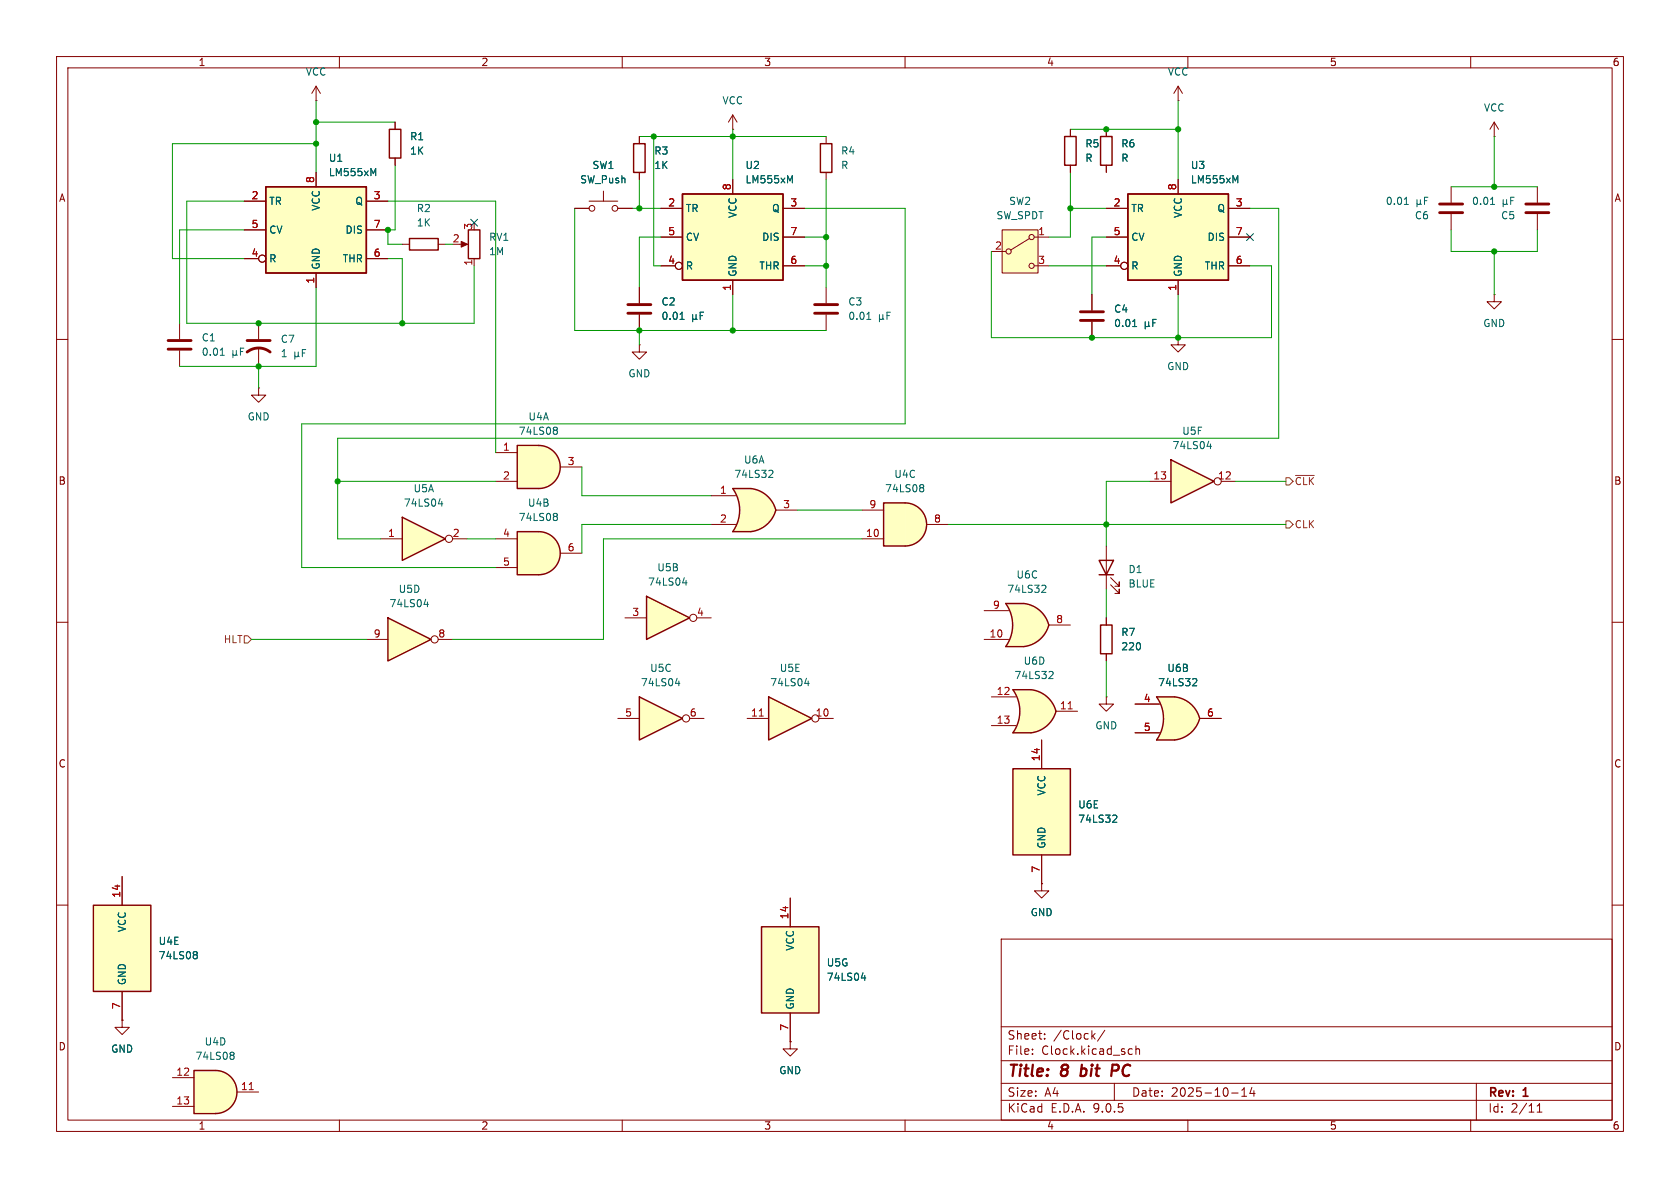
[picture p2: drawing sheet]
<svg xmlns="http://www.w3.org/2000/svg" width="297mm" height="210mm" viewBox="0 0 297 210" stroke-linecap="round" stroke-linejoin="round" font-family="sans-serif">
<g fill="none" stroke="#840000" stroke-width=".18">
<path d="M10 10h277v190h-277zM12 12h273v186h-273zM60 10v2M110 10v2M160 10v2M210 10v2M260 10v2M113 24.1v1.3M113 30.5v1.3M71.1 43.2h1.3M77.5 43.2h1.2M10 60h2"/>
<path d="M113 61v1.2h1.3l-1.3 1.3-1.2-1.3h1.2M113 61h.1M285 60h2M10 110h2M285 110h2M10 160h2M177 166h108v32h-108zM285 160h2M60 198v2M110 198v2M160 198v2M177 194.5h108"/>
<path d="M177 191.5h108M177 187.5h108M177 181.5h108M182.5 186.3v.1M182.5 185.5v.1M184.7 183.6v.1M184.7 182.8v.1M193.2 183.1l.4 .6M193.6 182.7l-.6 .6M195.3 182.1l-1.3 2M197 191.5v3M199.7 185.4l.5 .1"/>
<path d="M200.2 186.3l-.5 .1M200.8 185.5l.2-.1 .4 .1 .1 .9M200.8 184.9v1.5M210 198v2M217.7 193.2h1.2M219.5 193.8h.9M219.5 192.7l.5-.4v1.5M221.3 192.2l-.3 1.1h.9M221.7 192.8v1M260 198v2M261 191.5v6.5M271.7 196.6h.9"/>
<path d="M271.7 195.5l.5-.4v1.5"/>
</g>
<path d="M191 190.1l.2 .1M191.3 188.2l-.3 2M197.5 188.2h-.8l-.3 2M197.5 189.2l-.9 .1" fill="none" stroke="#840000" stroke-width=".4"/>
<path d="M112 25.4h2v5.1h-2zM72.4 42.2h5.1v2h-5.1z" fill="none" stroke="#840000" stroke-width=".25"/>
<path d="M95.2 94a3.8 3.8 0 0 1 3.8 3.8 3.8 3.8 0 0 1-3.8 3.8z" fill="#ffffc2" stroke="#ffffc2" stroke-width=".18"/>
<path d="M91.4 94h3.8v7.6h-3.8z" fill="#ffffc2"/>
<path d="M82.8 40.6h2v5.1h-2zM91.4 94h3.8a3.8 3.8 0 0 1 3.8 3.8 3.8 3.8 0 0 1-3.8 3.8h-3.8z" fill="none" stroke="#840000" stroke-width=".25"/>
<g fill="none" stroke="#840000" stroke-width=".18">
<path d="M208.3 17.8h.1M208.3 15.2l-.8 1.3M208.3 15.2l.7 1.3M208.3 15.2v2.6M129.5 22.9h.1M129.5 20.3l-.7 1.3M129.5 20.3l.8 1.3M129.5 20.3v2.6M81.3 43.2h1M83.8 45.7v1.3M208.3 59.7v1.3h1.2l-1.2 1.2-1.3-1.2h1.3M208.3 59.7h.1"/>
<path d="M87.6 95.3h3.8M99.1 97.8h3.8M87.6 100.3h3.8"/>
</g>
<path d="M98.1 90.7h.2l.2 .3-.2 .3M98.1 91.3h.2M98.3 91.3l.2 .2v.3l-.1 .2h-.3" fill="none" stroke="#006464" stroke-width=".18"/>
<path d="M81.5 42.7l1.2 .5-1.2 .5z" fill="#840000" stroke="#840000" stroke-width=".18"/>
<path d="M68.6 109.2l7.6 3.8-7.6 3.8z" fill="#ffffc2"/>
<path d="M68.6 109.2l7.6 3.8-7.6 3.8z" fill="none" stroke="#840000" stroke-width=".25"/>
<g fill="none" stroke="#840000" stroke-width=".18">
<path d="M64.8 113h3.8M77.5 113h2.5"/>
<circle cx="76.8" cy="113" r=".63"/>
</g>
<path d="M75 106.8h.7M75.6 106.4v.9" fill="none" stroke="#006464" stroke-width=".18"/>
<path d="M71.1 91.4l7.6 3.9-7.6 3.8z" fill="#ffffc2"/>
<path d="M188.2 24.1h2v5.1h-2zM194.6 24.1h2v5.1h-2zM71.1 91.4l7.6 3.9-7.6 3.8z" fill="none" stroke="#840000" stroke-width=".25"/>
<g fill="none" stroke="#840000" stroke-width=".18">
<path d="M189.2 22.9v1.2M189.2 29.2v1.3M195.6 22.9v1.2M195.6 29.2v1.3M45.7 57.2v2.7M193 52.1v2.8M193 56.9v2.8M45.7 68.6v1.3h1.3l-1.3 1.2-1.3-1.2h1.3M45.7 68.6h.1M45.7 61.5v3.3M67.3 95.3h3.8M80 95.3h2.5"/>
<circle cx="79.4" cy="95.2" r=".63"/>
</g>
<g fill="none" stroke="#006464" stroke-width=".18">
<path d="M200.2 57.7h.8M200.5 56.6l.1-.1v1.2M202.5 57.5l.1 .2h.3l.2-.2M202.5 56.9v1.3M203.1 57.5l.2 .2M203.1 56.9v.6M203.8 57.1h.4M204.4 56.5h-.6v1.2M52.1 62.2v1.3M52.1 62.9l.2 .2h.2l.2-.2M52.7 62.9l.2 .2M52.7 62.2v.7"/>
<path d="M53.5 62.4h.4M54.1 61.8h-.6v1.3M77.5 89.1h.8M78.1 88.6v.9"/>
</g>
<path d="M191 56.6h4.1M191 55.1h4.1M43.7 62.2a3.3 3.3 0 0 1 4.1 0M43.7 60.2h4.1" fill="none" stroke="#840000" stroke-width=".51"/>
<path d="M199.4 34.3h17.8v15.2h-17.8z" fill="#ffffc2"/>
<path d="M199.4 34.3h17.8v15.2h-17.8z" fill="none" stroke="#840000" stroke-width=".25"/>
<g fill="none" stroke="#840000" stroke-width=".18">
<path d="M195.6 36.8h3.8M208.3 31.8v2.5M217.2 36.8h3.8M271.8 33v2.8M271.8 37.8v2.8M31.7 57.2v2.7M113 50.8v2.8M113 55.6v2.8M195.6 41.9h3.8M195.6 47h2.5M208.3 49.5v2.6M217.2 41.9h3.8"/>
<path d="M217.2 47h3.8M264.2 52.1v1.2h1.2l-1.2 1.3-1.3-1.3h1.3M264.2 52.1h.1M31.7 62v2.8"/>
<circle cx="198.8" cy="47" r=".63"/>
</g>
<g fill="none" stroke="#006464" stroke-width=".18">
<path d="M218.4 32l.4-.9v1.2M263.5 36.1h.7M263.7 35.1l.2-.2v1.2M265.7 36l.2 .1h.3l.1-.1M265.7 35.3v1.3M266.3 36l.2 .1M266.3 35.3v.7M267.1 35.5h.4M267.7 34.9h-.6v1.2M120.2 56.5h.7M120.5 55.4l.1-.2v1.3M122.5 56.3l.1 .2h.3l.2-.2"/>
<path d="M122.5 55.6v1.3M123.1 56.3l.1 .2M123.1 55.6v.7M123.8 55.8h.4M124.4 55.2h-.6v1.3M38.9 62.8h.8M39.2 61.7l.1-.2v1.3M41.2 62.6l.2 .2h.2l.2-.2M41.2 62v1.2M41.8 62.6l.2 .2M41.8 62v.6M42.5 62.1h.4"/>
<path d="M43.1 61.5h-.6v1.3"/>
</g>
<path d="M269.7 37.6h4.1M269.7 36.1h4.1M111 55.4h4.1M111 53.8h4.1M29.7 61.7h4.1M29.7 60.2h4.1" fill="none" stroke="#840000" stroke-width=".51"/>
<path d="M47 33h17.8v15.3h-17.8z" fill="#ffffc2"/>
<path d="M47 33h17.8v15.3h-17.8z" fill="none" stroke="#840000" stroke-width=".25"/>
<g fill="none" stroke="#840000" stroke-width=".18">
<path d="M43.2 35.6h3.8M55.9 30.5v2.5M64.8 35.6h3.8M256.5 33v2.8M256.5 37.8v2.8M264.2 24.1h.1M264.2 21.6l-.8 1.3M264.2 21.6l.7 1.3M264.2 21.6v2.5M43.2 40.6h3.8M43.2 45.7h2.5M55.9 48.3v2.5"/>
<path d="M64.8 40.6h3.8M64.8 45.7h3.8"/>
<circle cx="46.4" cy="45.7" r=".63"/>
</g>
<path d="M66 30.7l.4-.9v1.3M248.3 36.1h.7M248.5 35.1l.1-.2v1.2M250.5 36l.2 .1h.2l.2-.1M250.5 35.3v1.3M251.1 36l.2 .1M251.1 35.3v.7M251.8 35.5h.5M252.4 34.9h-.6v1.2" fill="none" stroke="#006464" stroke-width=".18"/>
<path d="M254.5 37.6h4.1M254.5 36.1h4.1" fill="none" stroke="#840000" stroke-width=".51"/>
<path d="M38.1 189.2a3.8 3.8 0 0 1 3.8 3.8 3.8 3.8 0 0 1-3.8 3.9z" fill="#ffffc2" stroke="#ffffc2" stroke-width=".18"/>
<path d="M34.3 189.2h3.8v7.7h-3.8z" fill="#ffffc2"/>
<path d="M34.3 189.2h3.8a3.8 3.8 0 0 1 3.8 3.8 3.8 3.8 0 0 1-3.8 3.9h-3.8z" fill="none" stroke="#840000" stroke-width=".25"/>
<path d="M30.5 190.5h3.8M30.5 195.6h3.8M41.9 193h3.8" fill="none" stroke="#840000" stroke-width=".18"/>
<path d="M44.1 192.6h.7" fill="none" stroke="#a90000" stroke-width=".18"/>
<path d="M40.9 186h.2l.3 .2-.3 .3M40.9 186.5h.2M41.1 186.5l.3 .3v.2l-.1 .2-.4 .1" fill="none" stroke="#006464" stroke-width=".18"/>
<path d="M16.5 160h10.2v15.3h-10.2z" fill="#ffffc2"/>
<path d="M16.5 160h10.2v15.3h-10.2z" fill="none" stroke="#840000" stroke-width=".25"/>
<path d="M21.6 154.9v5.1M21.6 175.3v5M21.6 180.3v1.3h1.3l-1.3 1.3-1.3-1.3h1.3M21.6 180.3h.1" fill="none" stroke="#840000" stroke-width=".18"/>
<path d="M34.4 168.2h.2l.3 .3-.3 .3M34.4 168.8h.2M34.6 168.8l.3 .2v.2l-.1 .2-.4 .1" fill="none" stroke="#006464" stroke-width=".18"/>
<path d="M207 81.3l7.6 3.8-7.6 3.8z" fill="#ffffc2"/>
<path d="M207 81.3l7.6 3.8-7.6 3.8z" fill="none" stroke="#840000" stroke-width=".25"/>
<g fill="none" stroke="#840000" stroke-width=".18">
<path d="M146 50.8v2.8M146 55.6v2.8M203.2 85.1h3.8M215.9 85.1h2.5"/>
<circle cx="215.3" cy="85.1" r=".63"/>
</g>
<path d="M153.2 56.5h.8M153.5 55.4l.1-.2v1.3M155.5 56.3l.2 .2h.2l.2-.2M155.5 55.6v1.3M156.1 56.3l.2 .2M156.1 55.6v.7M156.8 55.8h.4M157.4 55.2h-.6v1.3M213.4 78.9h.8M214 78.5v.8" fill="none" stroke="#006464" stroke-width=".18"/>
<path d="M144 55.4h4.1M144 53.8h4.1" fill="none" stroke="#840000" stroke-width=".51"/>
<path d="M179.1 121.9h3.1M179.1 129.5h3.1" fill="none" stroke="#ffffc2" stroke-width=".18"/>
<g fill="#ffffc2" stroke="#ffffc2" stroke-width=".18">
<path d="M181.7 124.4l5 1.3a5.2 5.2 0 0 1-4.4 3.8z"/>
<path d="M182.3 121.9a5.1 5.1 0 0 1 4.4 3.8l-5 1.3z"/>
</g>
<path d="M179.1 121.9h3.1v7.6h-3.1a6.7 6.7 0 0 0 0-7.6z" fill="#ffffc2"/>
<path d="M182.2 121.9h-3.1a6.6 6.6 0 0 1 0 7.6h3.1M182.3 121.9a5.2 5.2 0 0 1 4.4 3.8 5.2 5.2 0 0 1-4.4 3.8" fill="none" stroke="#840000" stroke-width=".25"/>
<path d="M175.3 123.2h4.3M175.3 128.3h4.3M186.7 125.7h3.8" fill="none" stroke="#840000" stroke-width=".18"/>
<path d="M188.8 125.3h.8" fill="none" stroke="#a90000" stroke-width=".18"/>
<path d="M185.6 118.7l.5 .1 .1 .3-.8 .9h.8" fill="none" stroke="#006464" stroke-width=".18"/>
<path d="M179.1 135.9h10.1v15.2h-10.1z" fill="#ffffc2"/>
<path d="M68.8 22.9h2.1v5h-2.1zM179.1 135.9h10.1v15.2h-10.1z" fill="none" stroke="#840000" stroke-width=".25"/>
<path d="M69.8 21.6v1.3M69.8 27.9v1.3M184.1 130.8v5.1M184.1 151.1v5.1" fill="none" stroke="#840000" stroke-width=".18"/>
<path d="M196.9 144.1h.4l.1 .4-.7 .9h.7" fill="none" stroke="#006464" stroke-width=".18"/>
<path d="M95.2 78.7a3.8 3.8 0 0 1 3.8 3.9 3.8 3.8 0 0 1-3.8 3.8z" fill="#ffffc2" stroke="#ffffc2" stroke-width=".18"/>
<path d="M91.4 78.7h3.8v7.7h-3.8z" fill="#ffffc2"/>
<path d="M91.4 78.7h3.8a3.8 3.8 0 0 1 3.8 3.9 3.8 3.8 0 0 1-3.8 3.8h-3.8z" fill="none" stroke="#840000" stroke-width=".25"/>
<path d="M87.6 80h3.8M87.6 85.1h3.8M99.1 82.6h3.8M184.1 156.2v1.3h1.3l-1.3 1.3-1.2-1.3h1.2M184.1 156.2h.1" fill="none" stroke="#840000" stroke-width=".18"/>
<path d="M98.1 75.5h.2l.2 .3-.2 .3M98.1 76.1h.2M98.3 76.1l.2 .2v.2l-.1 .2-.3 .1" fill="none" stroke="#006464" stroke-width=".18"/>
<path d="M113 123.2l7.6 3.8-7.6 3.8z" fill="#ffffc2"/>
<path d="M113 123.2l7.6 3.8-7.6 3.8z" fill="none" stroke="#840000" stroke-width=".25"/>
<g fill="none" stroke="#840000" stroke-width=".18">
<path d="M101.6 36.8h2.5M104.1 35.6h5.1M106.7 33.8v1.8M109.2 36.8h2.6M109.2 127h3.8M121.9 127h2.6"/>
<circle cx="104.6" cy="36.8" r=".51"/>
<circle cx="108.7" cy="36.8" r=".51"/>
<circle cx="121.3" cy="127" r=".63"/>
</g>
<path d="M119.4 120.8h.8M120 120.4v.8" fill="none" stroke="#006464" stroke-width=".18"/>
<path d="M204.5 123.2h3.1M204.5 130.8h3.1" fill="none" stroke="#ffffc2" stroke-width=".18"/>
<g fill="#ffffc2" stroke="#ffffc2" stroke-width=".18">
<path d="M207.1 125.6l5 1.4a5.2 5.2 0 0 1-4.4 3.8z"/>
<path d="M207.7 123.2a5.1 5.1 0 0 1 4.4 3.8l-5 1.3z"/>
</g>
<path d="M204.5 123.2h3.1v7.6h-3.1a6.7 6.7 0 0 0 0-7.6z" fill="#ffffc2"/>
<path d="M194.6 110.5h2v5.1h-2zM207.6 123.2h-3.1a6.6 6.6 0 0 1 0 7.6h3.1M207.7 123.2a5.2 5.2 0 0 1 4.4 3.8 5.2 5.2 0 0 1-4.4 3.8" fill="none" stroke="#840000" stroke-width=".25"/>
<path d="M195.6 109.2v1.3M195.6 115.6v1.2M195.6 123.2v1.3h1.2l-1.2 1.2-1.3-1.2h1.3M195.6 123.2h.1M200.7 124.5h4.3M200.7 129.5h4.3M212.1 127h3.8" fill="none" stroke="#840000" stroke-width=".18"/>
<path d="M211 120h.5l.1 .3-.8 .9h.8" fill="none" stroke="#006464" stroke-width=".18"/>
<path d="M177.2 40.6h6.3v7.7h-6.3z" fill="#ffffc2"/>
<g fill="none" stroke="#840000" stroke-width=".18">
<path d="M175.3 44.5h2.5M177.2 40.6h6.3v7.7h-6.3zM182 42.2l-3.3 2M182.9 41.9h2.5M182.9 47h2.5"/>
<circle cx="178.3" cy="44.5" r=".46"/>
<circle cx="182.4" cy="41.9" r=".46"/>
<circle cx="182.4" cy="47" r=".46"/>
</g>
<path d="M160 88.9a3.8 3.8 0 0 1 3.8 3.8 3.8 3.8 0 0 1-3.8 3.8z" fill="#ffffc2" stroke="#ffffc2" stroke-width=".18"/>
<path d="M156.2 88.9h3.8v7.6h-3.8z" fill="#ffffc2"/>
<path d="M156.2 88.9h3.8a3.8 3.8 0 0 1 3.8 3.8 3.8 3.8 0 0 1-3.8 3.8h-3.8z" fill="none" stroke="#840000" stroke-width=".25"/>
<path d="M152.4 90.2h3.8M152.4 95.3h3.8M163.8 92.7h3.8" fill="none" stroke="#840000" stroke-width=".18"/>
<path d="M162.8 85.7h.3l.2 .2-.2 .3M162.8 86.2h.3M163.1 86.2l.2 .3v.2l-.1 .2h-.4" fill="none" stroke="#006464" stroke-width=".18"/>
<path d="M177.8 106.7h3.2M177.8 114.3h3.2" fill="none" stroke="#ffffc2" stroke-width=".18"/>
<g fill="#ffffc2" stroke="#ffffc2" stroke-width=".18">
<path d="M180.4 109.1l5 1.4a5.2 5.2 0 0 1-4.4 3.8z"/>
<path d="M181 106.7a5.1 5.1 0 0 1 4.4 3.8l-5 1.3z"/>
</g>
<path d="M177.8 106.7h3.2v7.6h-3.2a6.7 6.7 0 0 0 0-7.6z" fill="#ffffc2"/>
<path d="M194.3 99.1h2.5l-1.2 2.5zM177.8 106.7h3.2a5.1 5.1 0 0 1 4.4 3.8 5.2 5.2 0 0 1-4.4 3.8h-3.2a6.6 6.6 0 0 0 0-7.6zM194.3 101.6h2.5" fill="none" stroke="#840000" stroke-width=".25"/>
<path d="M195.6 96.5v7.6M174 108h4.3M174 113h4.3M185.4 110.5h3.8M196.3 103.4l1.6 1.5v-.8v.8h-.8M196.3 102.1l1.6 1.5v-.7v.7h-.8" fill="none" stroke="#840000" stroke-width=".18"/>
<path d="M184.4 103.4l.4 .1 .1 .3-.8 .9h.8" fill="none" stroke="#006464" stroke-width=".18"/>
<path d="M114.3 105.4l7.6 3.8-7.6 3.8z" fill="#ffffc2"/>
<path d="M114.3 105.4l7.6 3.8-7.6 3.8z" fill="none" stroke="#840000" stroke-width=".25"/>
<g fill="none" stroke="#840000" stroke-width=".18">
<path d="M110.5 109.2h3.8M123.2 109.2h2.5"/>
<circle cx="122.6" cy="109.2" r=".63"/>
</g>
<path d="M120.7 103h.8M121.3 102.6v.8" fill="none" stroke="#006464" stroke-width=".18"/>
<path d="M134.6 163.8h10.2v15.3h-10.2z" fill="#ffffc2"/>
<path d="M134.6 163.8h10.2v15.3h-10.2z" fill="none" stroke="#840000" stroke-width=".25"/>
<path d="M139.7 158.8v5M139.7 179.1v5.1" fill="none" stroke="#840000" stroke-width=".18"/>
<path d="M152.3 172.9h.8M152.9 172.5v.8" fill="none" stroke="#006464" stroke-width=".18"/>
<path d="M135.9 123.2l7.6 3.8-7.6 3.8z" fill="#ffffc2"/>
<path d="M135.9 123.2l7.6 3.8-7.6 3.8z" fill="none" stroke="#840000" stroke-width=".25"/>
<g fill="none" stroke="#840000" stroke-width=".18">
<path d="M132.1 127h3.8M144.8 127h2.5"/>
<circle cx="144.1" cy="127" r=".63"/>
</g>
<path d="M134.2 126.6h.8" fill="none" stroke="#a90000" stroke-width=".18"/>
<path d="M142.3 120.8h.8M142.9 120.4v.8" fill="none" stroke="#006464" stroke-width=".18"/>
<path d="M120.6 34.3h17.8v15.2h-17.8z" fill="#ffffc2"/>
<path d="M120.6 34.3h17.8v15.2h-17.8zM145 25.4h2.1v5.1h-2.1z" fill="none" stroke="#840000" stroke-width=".25"/>
<g fill="none" stroke="#840000" stroke-width=".18">
<path d="M55.9 17.8h.1M55.9 15.2l-.8 1.3M55.9 15.2l.7 1.3M55.9 15.2v2.6M116.8 36.8h3.8M129.5 31.8v2.5M138.4 36.8h3.8M146 24.1v1.3M146 30.5v1.3M116.8 41.9h3.8M116.8 47h2.6M129.5 49.5v2.6"/>
<path d="M138.4 41.9h3.8M138.4 47h3.8"/>
<circle cx="120" cy="47" r=".63"/>
</g>
<path d="M139.7 32l.4-.9v1.2" fill="none" stroke="#006464" stroke-width=".18"/>
<path d="M129.5 86.4h3.2M129.5 94h3.2" fill="none" stroke="#ffffc2" stroke-width=".18"/>
<g fill="#ffffc2" stroke="#ffffc2" stroke-width=".18">
<path d="M132.1 88.8l5.1 1.4a5.2 5.2 0 0 1-4.5 3.8z"/>
<path d="M132.7 86.4a5.1 5.1 0 0 1 4.5 3.8l-5 1.3z"/>
</g>
<path d="M129.5 86.4h3.2v7.6h-3.2a6.7 6.7 0 0 0 0-7.6z" fill="#ffffc2"/>
<path d="M129.5 86.4h3.2a5.1 5.1 0 0 1 4.5 3.8 5.2 5.2 0 0 1-4.5 3.8h-3.2a6.6 6.6 0 0 0 0-7.6z" fill="none" stroke="#840000" stroke-width=".25"/>
<g fill="none" stroke="#840000" stroke-width=".18">
<path d="M43.2 35.6h3.8M55.9 30.5v2.5M64.8 35.6h3.8M69.8 21.6v1.3M69.8 27.9v1.3M101.6 36.8h2.5M109.2 36.8h2.6M113 24.1v1.3M113 30.5v1.3M116.8 36.8h3.8M129.5 31.8v2.5M138.4 36.8h3.8"/>
<path d="M189.2 22.9v1.2M189.2 29.2v1.3M195.6 36.8h3.8M195.6 22.9v1.2M195.6 29.2v1.3M208.3 31.8v2.5M217.2 36.8h3.8M43.2 40.6h3.8M43.2 45.7h2.5M55.9 48.3v2.5M64.8 40.6h3.8M64.8 45.7h3.8"/>
<path d="M113 50.8v2.8M113 55.6v2.8M116.8 41.9h3.8M116.8 47h2.6M129.5 49.5v2.6M138.4 41.9h3.8M138.4 47h3.8M193 52.1v2.8M193 56.9v2.8M195.6 41.9h3.8M195.6 47h2.5M208.3 49.5v2.6"/>
<path d="M217.2 41.9h3.8M217.2 47h3.8M125.7 87.6h4.3M125.7 92.7h4.3M137.2 90.2h3.8M195.6 109.2v1.3M195.6 115.6v1.2M184.1 130.8v5.1M200.7 124.5h4.3M200.7 129.5h4.3M212.1 127h3.8M21.6 154.9v5.1"/>
<path d="M139.7 158.8v5M184.1 156.2h.1M184.1 151.1v5.1M21.6 175.3v5M139.7 179.1v5.1M21.6 180.3h.1M139.7 184.2v1.2h1.3l-1.3 1.3-1.3-1.3h1.3M139.7 184.2h.1"/>
<circle cx="46.4" cy="45.7" r=".63"/>
<circle cx="120" cy="47" r=".63"/>
<circle cx="198.8" cy="47" r=".63"/>
</g>
<g fill="none" stroke="#006464" stroke-width=".18">
<path d="M66 30.7l.4-.9v1.3M139.7 32l.4-.9v1.2M218.4 32l.4-.9v1.2M120.2 56.5h.7M120.5 55.4l.1-.2v1.3M122.5 56.3l.1 .2h.3l.2-.2M122.5 55.6v1.3M123.1 56.3l.1 .2M123.1 55.6v.7M123.8 55.8h.4M124.4 55.2h-.6v1.3M200.2 57.7h.8"/>
<path d="M200.5 56.6l.1-.1v1.2M202.5 57.5l.1 .2h.3l.2-.2M202.5 56.9v1.3M203.1 57.5l.2 .2M203.1 56.9v.6M203.8 57.1h.4M204.4 56.5h-.6v1.2M136.1 83.1l.4 .1 .1 .3-.7 .9h.7M211 120h.5l.1 .3-.8 .9h.8M196.9 144.1h.4l.1 .4-.7 .9h.7M34.4 168.2h.2l.3 .3-.3 .3M34.4 168.8h.2"/>
<path d="M34.6 168.8l.3 .2v.2l-.1 .2-.4 .1M152.3 172.9h.8M152.9 172.5v.8"/>
</g>
<path d="M227.3 84.5h.7l.6 .6-.6 .6h-.7zM227.3 92.1h.7l.6 .6-.6 .6h-.7zM229 84h3.3M43.2 112.4h.6l.6 .6-.6 .7h-.6z" fill="none" stroke="#725600" stroke-width=".18"/>
<g fill="none" stroke="#009600" stroke-width=".18">
<path d="M55.9 17.8v12.7M208.3 17.8v14M43.2 35.6h-10.2v21.6h50.8v-10.2M55.9 21.6h13.9M55.9 25.4h-25.4v20.3h12.7M68.6 35.6h19v44.4M69.8 29.2v11.4h-1.2v2.6h2.5M101.6 36.8v21.6h44.4M111.8 36.8h5M113 24.1h33M113 31.8v5M115.6 24.1v22.9h1.2"/>
<path d="M129.5 22.9v8.9M142.2 36.8h17.8v38.1h-106.7v25.4h34.3M146 31.8v19M189.2 36.8h6.4M189.2 30.5v11.4h-3.8M189.2 22.9h19.1M221 36.8h5.1v40.7h-166.4v17.8h7.6M256.5 33h15.3M264.2 24.1v8.9M43.2 40.6h-11.5v16.6M55.9 50.8v14h-24.2M68.6 45.7h2.5v11.5"/>
<path d="M78.7 43.2h1.3M113 58.4v2.6M116.8 41.9h-3.8v8.9M129.5 52.1v6.3M142.2 41.9h3.8M142.2 47h3.8M175.3 44.5v15.2h49.5v-12.7h-3.8M185.4 47h10.2M195.6 41.9h-2.6v10.2M208.3 52.1v7.6M256.5 40.6v3.9h15.3v-3.9M264.2 44.5v7.6"/>
<path d="M45.7 64.8v3.8M59.7 85.1h27.9M82.5 95.3h5.1M102.9 82.6v5h22.8M125.7 92.7h-22.8v5.1M141 90.2h11.4M152.4 95.3h-45.7v17.7h-26.7M167.6 92.7h59.7M203.2 85.1h-7.6v11.4M218.4 85.1h8.9M44.4 113h20.4M195.6 104.1v5.1"/>
<path d="M195.6 116.8v6.4"/>
</g>
<path d="M83.2 38.8l1.2 1.2M84.4 38.8l-1.2 1.2M220.4 41.3l1.2 1.2M221.6 41.3l-1.2 1.2" fill="none" stroke="#000084" stroke-width=".18"/>
<g fill="#009600" stroke="#009600" stroke-width=".18">
<circle cx="146" cy="47" r=".46"/>
<circle cx="146" cy="41.9" r=".46"/>
<circle cx="193" cy="59.7" r=".46"/>
<circle cx="208.3" cy="59.7" r=".46"/>
<circle cx="71.1" cy="57.2" r=".46"/>
<circle cx="59.7" cy="85.1" r=".46"/>
<circle cx="45.7" cy="57.2" r=".46"/>
<circle cx="45.7" cy="64.8" r=".46"/>
<circle cx="55.9" cy="25.4" r=".46"/>
<circle cx="55.9" cy="21.6" r=".46"/>
<circle cx="129.5" cy="58.4" r=".46"/>
<circle cx="113" cy="36.8" r=".46"/>
<circle cx="129.5" cy="24.1" r=".46"/>
<circle cx="115.6" cy="24.1" r=".46"/>
<circle cx="68.6" cy="40.6" r=".46"/>
<circle cx="264.2" cy="44.5" r=".46"/>
<circle cx="195.6" cy="92.7" r=".46"/>
<circle cx="264.2" cy="33" r=".46"/>
<circle cx="189.2" cy="36.8" r=".46"/>
<circle cx="208.3" cy="22.9" r=".46"/>
<circle cx="195.6" cy="22.9" r=".46"/>
<circle cx="113" cy="58.4" r=".46"/>
</g>
<g font-size="2.8" fill="#840000">
<text x="178" y="190.9">Title:</text>
<text x="187.7" y="190.9">8</text>
<text x="191.9" y="190.9">bit</text>
<text x="198.1" y="190.9">PC</text>
</g>
<g font-size="2.1" fill="#840000">
<text x="178" y="184">Sheet:</text>
<text x="186.2" y="184">/Clock/</text>
<text x="178" y="186.7">File:</text>
<text x="184.1" y="186.7">Clock.kicad_sch</text>
<text x="178" y="196.9">KiCad</text>
<text x="178" y="194.1">Size:</text>
<text x="184.7" y="194.1">A4</text>
<text x="185.7" y="196.9">E.D.A.</text>
<text x="193.3" y="196.9">9.0.5</text>
<text x="200" y="194.1">Date:</text>
<text x="207" y="194.1">2025-10-14</text>
<text x="263" y="194.3">Rev:</text>
<text x="263" y="196.9">Id:</text>
<text x="267.1" y="196.9">2/11</text>
<text x="269.4" y="194.3">1</text>
</g>
<g font-size="1.8" fill="#840000">
<text x="35" y="11.9">1</text>
<text x="85" y="11.9">2</text>
<text x="135" y="11.9">3</text>
<text x="185" y="11.9">4</text>
<text x="235" y="11.9">5</text>
<text x="285" y="11.9">6</text>
<text x="10.3" y="35.9">A</text>
<text x="285.3" y="35.9">A</text>
<text x="10.3" y="85.9">B</text>
<text x="285.3" y="85.9">B</text>
<text x="10.3" y="135.9">C</text>
<text x="285.3" y="135.9">C</text>
<text x="10.3" y="185.9">D</text>
<text x="285.3" y="185.9">D</text>
<text x="35" y="199.9">1</text>
<text x="85" y="199.9">2</text>
<text x="135" y="199.9">3</text>
<text x="185" y="199.9">4</text>
<text x="235" y="199.9">5</text>
<text x="285" y="199.9">6</text>
</g>
<g font-size="1.8" fill="#006464">
<text x="54" y="13.6">VCC</text>
<text x="206.4" y="13.6">VCC</text>
<text x="127.6" y="18.6">VCC</text>
<text x="262.2" y="19.9">VCC</text>
<text x="58" y="28.8">U1</text>
<text x="72.4" y="25">R1</text>
<text x="72.4" y="27.5">1K</text>
<text x="115.6" y="27.5">R3</text>
<text x="148.6" y="27.5">R4</text>
<text x="191.8" y="26.3">R5</text>
<text x="191.8" y="28.8">R</text>
<text x="198.1" y="26.3">R6</text>
<text x="198.1" y="28.8">R</text>
<text x="58" y="31.3">LM555xM</text>
<text x="102.5" y="32.6">SW_Push</text>
<text x="104.6" y="30.1">SW1</text>
<text x="115.6" y="30.1">1K</text>
<text x="131.7" y="32.6">LM555xM</text>
<text x="131.7" y="30.1">U2</text>
<text x="148.6" y="30.1">R</text>
<text x="210.4" y="32.6">LM555xM</text>
<text x="210.4" y="30.1">U3</text>
<text x="47.5" y="36.4">TR</text>
<text x="47.5" y="41.5">CV</text>
<text x="56.7" y="37.4" transform="rotate(-90 56.7 37.4)">VCC</text>
<text x="61" y="41.5">DIS</text>
<text x="62.7" y="36.4">Q</text>
<text x="73.6" y="37.7">R2</text>
<text x="73.6" y="40.2">1K</text>
<text x="121.2" y="37.7">TR</text>
<text x="130.4" y="38.6" transform="rotate(-90 130.4 38.6)">VCC</text>
<text x="136.4" y="37.7">Q</text>
<text x="176.1" y="39">SW_SPDT</text>
<text x="178.3" y="36.4">SW2</text>
<text x="199.9" y="37.7">TR</text>
<text x="209.1" y="38.6" transform="rotate(-90 209.1 38.6)">VCC</text>
<text x="215.1" y="37.7">Q</text>
<text x="244.9" y="36.4">0.01</text>
<text x="250" y="39">C6</text>
<text x="260.1" y="36.4">0.01</text>
<text x="265.3" y="39">C5</text>
<text x="47.5" y="46.6">R</text>
<text x="56.7" y="47.8" transform="rotate(-90 56.7 47.8)">GND</text>
<text x="60.5" y="46.6">THR</text>
<text x="86.4" y="42.8">RV1</text>
<text x="86.4" y="45.3">1M</text>
<text x="121.2" y="42.8">CV</text>
<text x="121.2" y="47.9">R</text>
<text x="134.2" y="47.9">THR</text>
<text x="134.6" y="42.8">DIS</text>
<text x="199.9" y="42.8">CV</text>
<text x="199.9" y="47.9">R</text>
<text x="212.9" y="47.9">THR</text>
<text x="213.4" y="42.8">DIS</text>
<text x="130.4" y="49" transform="rotate(-90 130.4 49)">GND</text>
<text x="209.1" y="49" transform="rotate(-90 209.1 49)">GND</text>
<text x="116.8" y="54.2">C2</text>
<text x="116.8" y="56.7">0.01</text>
<text x="149.9" y="54.2">C3</text>
<text x="149.9" y="56.7">0.01</text>
<text x="196.9" y="55.5">C4</text>
<text x="196.9" y="58">0.01</text>
<text x="262.1" y="58">GND</text>
<text x="35.6" y="60.6">C1</text>
<text x="35.6" y="63.1">0.01</text>
<text x="49.5" y="60.8">C7</text>
<text x="49.5" y="63.3">1</text>
<text x="206.2" y="65.6">GND</text>
<text x="111" y="66.9">GND</text>
<text x="43.7" y="74.5">GND</text>
<text x="91.6" y="77.1">74LS08</text>
<text x="93.3" y="74.5">U4A</text>
<text x="208.9" y="77.1">U5F</text>
<text x="131.4" y="82.1">U6A</text>
<text x="207.2" y="79.6">74LS04</text>
<text x="71.3" y="89.8">74LS04</text>
<text x="73" y="87.2">U5A</text>
<text x="93.2" y="89.8">U4B</text>
<text x="129.7" y="84.7">74LS32</text>
<text x="156.4" y="87.2">74LS08</text>
<text x="158" y="84.7">U4C</text>
<text x="91.6" y="92.3">74LS08</text>
<text x="116.1" y="101.2">U5B</text>
<text x="199.4" y="101.5">D1</text>
<text x="68.8" y="107.5">74LS04</text>
<text x="70.4" y="105">U5D</text>
<text x="114.5" y="103.7">74LS04</text>
<text x="178" y="105">74LS32</text>
<text x="179.6" y="102.5">U6C</text>
<text x="199.4" y="104.1">BLUE</text>
<text x="198.1" y="112.6">R7</text>
<text x="114.8" y="119">U5C</text>
<text x="137.8" y="119">U5E</text>
<text x="180.9" y="117.7">U6D</text>
<text x="198.1" y="115.2">220</text>
<text x="206.3" y="119">U6B</text>
<text x="113.2" y="121.5">74LS04</text>
<text x="136.1" y="121.5">74LS04</text>
<text x="179.2" y="120.2">74LS32</text>
<text x="204.6" y="121.5">74LS32</text>
<text x="193.5" y="129.1">GND</text>
<text x="185" y="140.7" transform="rotate(-90 185 140.7)">VCC</text>
<text x="190.5" y="143.1">U6E</text>
<text x="190.5" y="145.6">74LS32</text>
<text x="185" y="150.1" transform="rotate(-90 185 150.1)">GND</text>
<text x="22.5" y="164.9" transform="rotate(-90 22.5 164.9)">VCC</text>
<text x="27.9" y="167.2">U4E</text>
<text x="182.1" y="162.2">GND</text>
<text x="27.9" y="169.8">74LS08</text>
<text x="140.6" y="168.2" transform="rotate(-90 140.6 168.2)">VCC</text>
<text x="146.1" y="171">U5G</text>
<text x="146.1" y="173.6">74LS04</text>
<text x="22.5" y="174.2" transform="rotate(-90 22.5 174.2)">GND</text>
<text x="140.6" y="178.6" transform="rotate(-90 140.6 178.6)">GND</text>
<text x="36.1" y="185">U4D</text>
<text x="19.6" y="186.3">GND</text>
<text x="34.5" y="187.6">74LS08</text>
<text x="137.7" y="190.1">GND</text>
</g>
<g font-size="1.8" fill="#a90000">
<text x="44.4" y="35.3">2</text>
<text x="55.6" y="32.5" transform="rotate(-90 55.6 32.5)">8</text>
<text x="66" y="35.3">3</text>
<text x="129.3" y="33.7" transform="rotate(-90 129.3 33.7)">8</text>
<text x="208" y="33.7" transform="rotate(-90 208 33.7)">8</text>
<text x="44.4" y="40.4">5</text>
<text x="66" y="40.4">7</text>
<text x="83.6" y="40.7" transform="rotate(-90 83.6 40.7)">3</text>
<text x="118" y="36.6">2</text>
<text x="118" y="41.7">5</text>
<text x="139.6" y="36.6">3</text>
<text x="139.6" y="41.7">7</text>
<text x="183.4" y="41.7">1</text>
<text x="196.8" y="36.6">2</text>
<text x="196.8" y="41.7">5</text>
<text x="218.4" y="36.6">3</text>
<text x="218.4" y="41.7">7</text>
<text x="44.4" y="45.5">4</text>
<text x="66" y="45.5">6</text>
<text x="79.9" y="42.9">2</text>
<text x="83.6" y="47.1" transform="rotate(-90 83.6 47.1)">1</text>
<text x="118" y="46.7">4</text>
<text x="139.6" y="46.7">6</text>
<text x="175.8" y="44.2">2</text>
<text x="183.4" y="46.7">3</text>
<text x="196.8" y="46.7">4</text>
<text x="218.4" y="46.7">6</text>
<text x="55.6" y="50.2" transform="rotate(-90 55.6 50.2)">1</text>
<text x="129.3" y="51.5" transform="rotate(-90 129.3 51.5)">1</text>
<text x="208" y="51.5" transform="rotate(-90 208 51.5)">1</text>
<text x="88.8" y="79.8">1</text>
<text x="100.3" y="82.3">3</text>
<text x="88.8" y="84.8">2</text>
<text x="127.2" y="87.4">1</text>
<text x="138.4" y="89.9">3</text>
<text x="153.6" y="89.9">9</text>
<text x="203.8" y="84.8">13</text>
<text x="215.2" y="84.8">12</text>
<text x="68.5" y="95">1</text>
<text x="79.9" y="95">2</text>
<text x="88.8" y="95">4</text>
<text x="127.2" y="92.5">2</text>
<text x="153" y="95">10</text>
<text x="165" y="92.5">8</text>
<text x="88.8" y="100.1">5</text>
<text x="100.3" y="97.5">6</text>
<text x="175.4" y="107.7">9</text>
<text x="66" y="112.8">9</text>
<text x="77.4" y="112.8">8</text>
<text x="111.7" y="109">3</text>
<text x="123.1" y="109">4</text>
<text x="174.8" y="112.8">10</text>
<text x="186.6" y="110.2">8</text>
<text x="176.1" y="122.9">12</text>
<text x="187.3" y="125.5">11</text>
<text x="202.1" y="124.2">4</text>
<text x="110.4" y="126.7">5</text>
<text x="121.8" y="126.7">6</text>
<text x="132.7" y="126.7">11</text>
<text x="144.1" y="126.7">10</text>
<text x="176.1" y="128">13</text>
<text x="202.1" y="129.3">5</text>
<text x="213.3" y="126.7">6</text>
<text x="183.9" y="134.7" transform="rotate(-90 183.9 134.7)">14</text>
<text x="183.9" y="154.4" transform="rotate(-90 183.9 154.4)">7</text>
<text x="21.3" y="158.8" transform="rotate(-90 21.3 158.8)">14</text>
<text x="139.4" y="162.6" transform="rotate(-90 139.4 162.6)">14</text>
<text x="21.3" y="178.5" transform="rotate(-90 21.3 178.5)">7</text>
<text x="139.4" y="182.3" transform="rotate(-90 139.4 182.3)">7</text>
<text x="31.1" y="190.2">12</text>
<text x="31.1" y="195.3">13</text>
<text x="42.5" y="192.8">11</text>
</g>
<g font-size="1.8" fill="#725600">
<text x="228.8" y="86">~{CLK}</text>
<text x="228.8" y="93.6">CLK</text>
<text x="39.5" y="113.9">HLT</text>
</g>
</svg>
